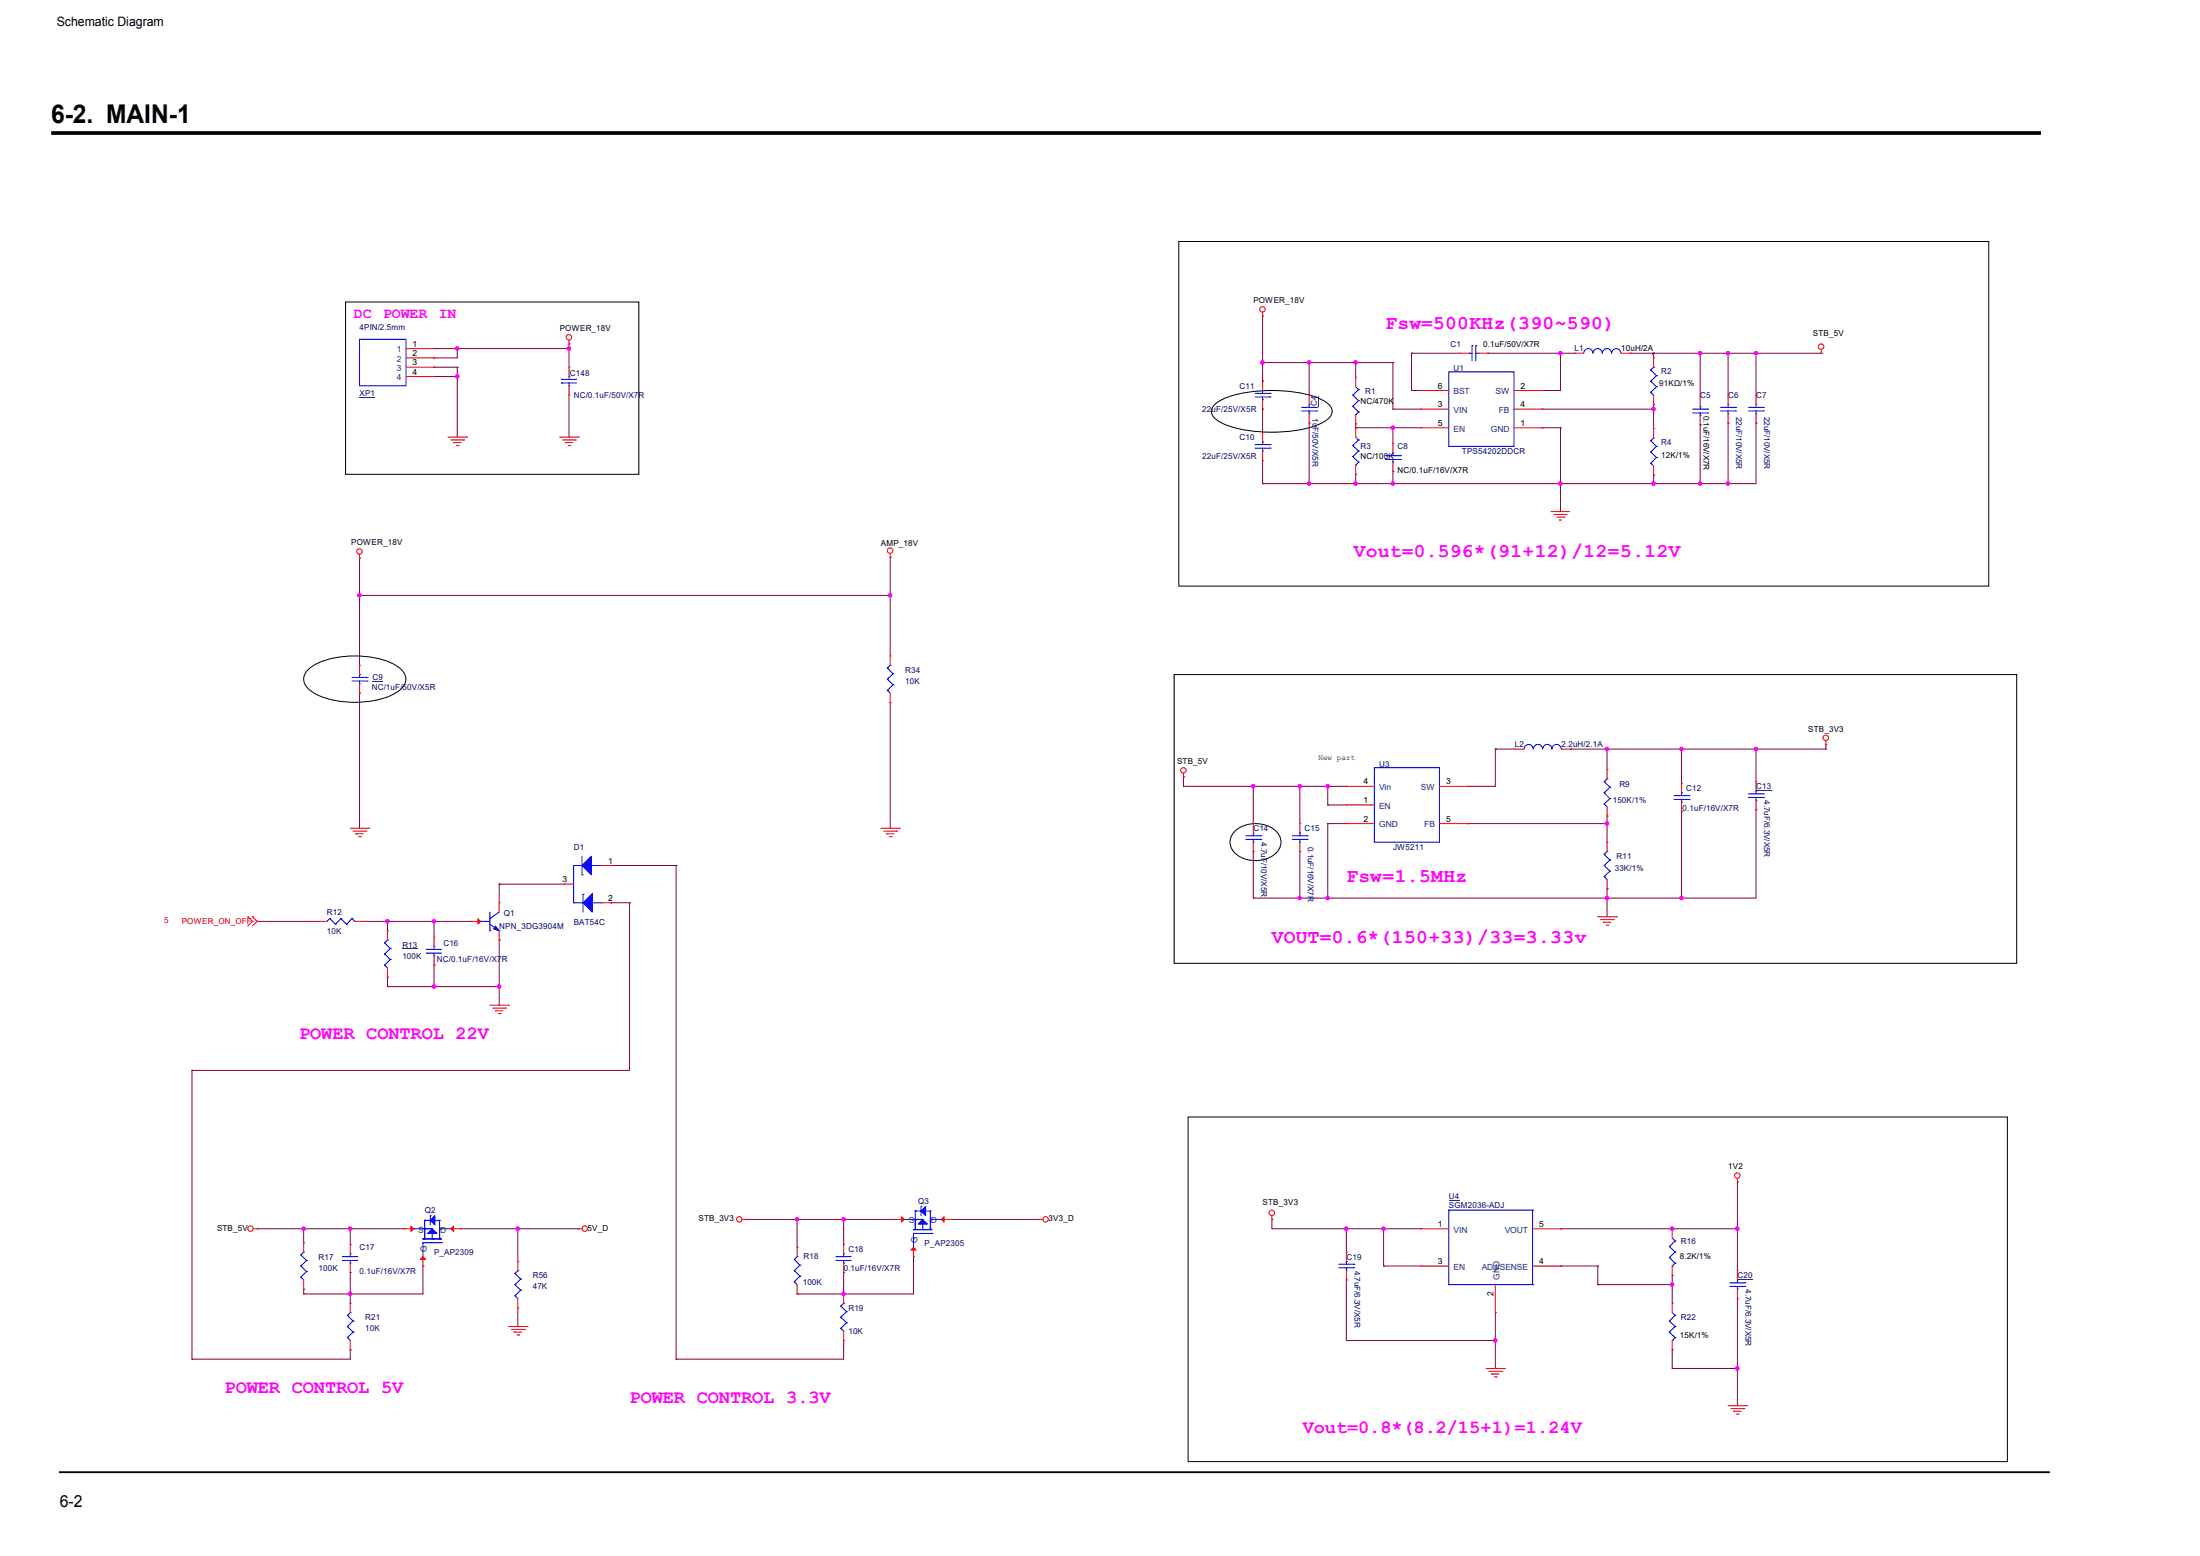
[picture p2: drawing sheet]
<svg xmlns="http://www.w3.org/2000/svg" width="420mm" height="297mm" viewBox="0 0 420 297" stroke-linecap="round" stroke-linejoin="round" font-family="sans-serif">
<path d="M9.8 25.4h380" fill="none" stroke="#000" stroke-width=".71" stroke-linecap="butt"/>
<path d="M11.3 281h380.2" fill="none" stroke="#000" stroke-width=".35"/>
<path d="M66 57.7h56v32.8h-56zM225.1 46.1h154.7v65.8h-154.7zM231.8 77.5a9.6 9.6 0 0 1 5.3-2.4 28.5 28.5 0 0 1 14.9 1 3.5 3.5 0 0 1 2.4 2.4 2.6 2.6 0 0 1-1.6 2 22.4 22.4 0 0 1-11.5 2 17.1 17.1 0 0 1-9-2.4 1.75 1.75 0 0 1-.5-2.6zM58.9 127.8a13.5 13.5 0 0 1 8.9-2.6 13.5 13.5 0 0 1 8.8 2.6 2.37 2.37 0 0 1 0 3.7 13.5 13.5 0 0 1-8.8 2.6 13.5 13.5 0 0 1-8.9-2.6 2.37 2.37 0 0 1 0-3.7zM224.2 128.8h160.9v55.1h-160.9zM236.1 158.5a6 6 0 0 1 7.9 .5 2.92 2.92 0 0 1-1.1 4.5 6 6 0 0 1-7.3-1 2.79 2.79 0 0 1 .5-4zM226.9 213.2h156.5v65.8h-156.5z" fill="none" stroke="#000" stroke-width=".19"/>
<g fill="none" stroke="#800040" stroke-width=".19">
<path d="M82.9 68.3h.1M82.9 66.5h.1M82.9 71.9h.1M82.9 70.1h.1M82.9 66.5h25.8M82.9 71.9h4.4M82.9 70.1h4.4M87.3 66.5h.1M87.3 71.9h.1M87.3 70.1h.1M87.3 66.5v1.8h-4.4M87.3 70.1v13.3"/>
<path d="M108.7 66.5h.1M108.7 65.7h.1M108.7 65.7v4.4M108.7 75.4v8M241.1 69.2h.1M241.1 60.3h.1M241.1 72.8h.1M241.1 78.1h.1M241.1 69.2h24.9M241.1 60.3v12.5M241.1 78.1v4.4M250 69.2h.1"/>
<path d="M250 69.2v6.2M258.9 69.2h.1M258.9 69.2v2.9M266 78.1h.1M266 69.2h.1M266 78.1h5.4M266 69.2v8.9M269.6 67.4h.1M269.6 74.5h.1M269.6 67.4h9.2M269.6 67.4v7.1M269.6 74.5h1.8"/>
<path d="M284.1 67.4h.1M284.1 67.4h16.6M294.5 74.5h.1M294.5 78.1h.1M294.5 78.1h21.3M298 67.4h.1M298 67.4v7.1h-3.5M311.4 67.4h.1M311.4 67.4h4.2M315.6 67.4h.1M315.6 67.4v.2l.2-.2M315.8 78.1h.1"/>
<path d="M315.8 67.4h.1M315.8 77.2h.1M315.8 67.4h32M315.8 67.4v.9M315.8 77.2v4.6M324.7 67.4h.1M324.7 67.4v8.4M330 67.4h.1M330 67.4v8M335.4 67.4h.1M335.4 67.4v8M347.8 67.4h.1"/>
<path d="M108.7 83.4h.1M241.1 92.3h.1M241.1 87.9v4.4M250 80.8h.1M250 92.3h.1M250 80.8v11.5M258.9 90.5h.1M258.9 92.3h.1M258.9 81.7h.1M258.9 80.9h.1M258.9 80.9v.8M258.9 90.5v1.8"/>
<path d="M258.9 81.7h12.5M266 90h.1M266 81.7h.1M266 92.3h.1M266 81.7v3M266 90v2.3M294.5 81.7h.1M294.5 81.7h3.5M298 81.7h.1M298 92.3h.1M298 81.7v16M315.8 92.3h.1"/>
<path d="M315.8 90.7h.1M315.8 90.7v1.6M324.7 92.3h.1M324.7 81.1h.1M324.7 81.1v11.2M330 80.8h.1M330 92.3h.1M330 80.8v11.5M335.4 80.8h.1M335.4 80.8v11.5h-94.3M68.7 113.7h.1M68.7 106.6h.1"/>
<path d="M68.7 106.6v20.4M68.7 113.7h101.3M170 113.7h.1M170 106.4h.1M170 106.4v18.8M68.7 132.3h.1M68.7 132.3v25.8M170 134.1h.1M170 134.1v24M226 148.3h.1M226 148.3v1.8h31.1M239.4 150.1h.1"/>
<path d="M239.4 150.1v7.1M248.2 150.1h.1M248.2 150.1v7.1M253.6 157.2h.1M253.6 150.1h.1M253.6 153.7h.1M253.6 157.2h3.5M253.6 150.1v3.6M253.6 157.2v14.2M253.6 153.7h3.5M280.2 150.1h.1M280.2 157.2h.1"/>
<path d="M280.2 157.2h26.7M285.6 143h.1M285.6 143h3.7M285.6 143v7.1h-5.4M300 143h.1M300 143h48.7M306.9 143h.1M306.9 157.2h.1M306.9 155.8h.1M306.9 143v3.9M306.9 155.8v5M321.1 154.9h.1"/>
<path d="M321.1 143h.1M321.1 143v6.6M321.1 154.9v16.5M335.4 154.6h.1M335.4 143h.1M335.4 143v6.2M335.4 154.6v16.8h-96M348.7 142.1h.1M348.7 143h.1M348.7 142.1v.9M49.1 175.9h.1M49.1 175.9h11.6"/>
<path d="M69.6 175.9h.1M69.6 175.9h20.4M74 177.7h.1M74 175.9h.1M74 175.9v1.8M82.9 175.9h.1M82.9 175.9v3M95.3 168.8h.1M95.3 179.4h.1M95.3 168.8v3.5M95.3 179.4v12.5M95.3 168.8h12.5"/>
<path d="M116.7 165.2h.1M116.7 172.3h.1M116.7 165.2h12.4M116.7 172.3h3.5M120.2 172.3h.1M120.2 172.3v32h-83.5M129.1 165.2h.1M129.1 165.2v94.3M239.4 162.6h.1M239.4 171.4h.1M239.4 162.6v8.8M248.2 162.6h.1"/>
<path d="M248.2 171.4h.1M248.2 162.6v8.8M253.6 171.4h.1M306.9 171.4h.1M306.9 169.7h.1M306.9 169.7v5.3M321.1 171.4h.1M74 186.6h.1M74 188.3h.1M74 186.6v1.7M74 188.3h21.3M82.9 184.2h.1"/>
<path d="M82.9 188.3h.1M82.9 184.2v4.1M95.3 188.3h.1M36.7 204.3h.1M36.7 204.3v55.2M49.1 234.6h.1M49.1 234.6h28.1M58 234.6h.1M58 234.6v2.6M66.9 234.6h.1M66.9 234.6v3M87.9 234.6h22.5"/>
<path d="M98.9 234.6h.1M98.9 234.6v6.2M110.4 234.6h.1M142.5 232.8h.1M142.5 232.8h28.4M152.2 232.8h.1M152.2 232.8v5.3M161.1 232.8h.1M161.1 232.8v4.8M174.5 239.9h.1M174.5 239.9v7.1h-22.3M181.6 232.8h16.9"/>
<path d="M198.5 232.8h.1M242.9 232.8h.1M242.9 232.8v1.8h28.5M257.1 234.6h.1M257.1 234.6v4.4M264.2 234.6h.1M264.2 234.6v7.1M298 234.6h.1M298 234.6h33.8M319.4 234.6h.1M331.8 234.6h.1M331.8 225.7h.1"/>
<path d="M331.8 225.7v16.9M36.7 259.5h.1M58 246.1h.1M58 247h.1M58 246.1v.9M66.9 257.7h.1M66.9 247h.1M66.9 242.9h.1M66.9 242.9v5.9M66.9 257.7v1.8h-30.2M80.8 241.7h.1M80.8 241.7v5.3h-22.8"/>
<path d="M98.9 253.2h.1M98.9 249.7v3.5M129.1 259.5h.1M152.2 247h.1M161.1 255.9h.1M161.1 247h.1M161.1 242.9h.1M161.1 255.9v3.6h-32M161.1 242.9v4.1M257.1 244.3h.1M257.1 244.3v11.6h28.5M264.2 241.7h.1"/>
<path d="M264.2 241.7h7.2M285.6 255.9h.1M285.6 250.6h.1M285.6 250.6v10.6M298 241.7h.1M298 241.7h7.1M305.1 245.2h.1M305.1 241.7h.1M305.1 245.2h14.3M305.1 241.7v3.5M319.4 257.7h.1M319.4 245.2h.1"/>
<path d="M319.4 243.5h.1M319.4 243.5v5.3M319.4 257.7v3.5M331.8 247.9h.1M331.8 247.9v20.4M319.4 261.2h.1M319.4 261.2h12.4M331.8 261.2h.1"/>
</g>
<g fill="#f0f" stroke="#f0f" stroke-width=".19">
<circle cx="258.9" cy="92.3" r=".32"/>
<circle cx="266" cy="81.6" r=".32"/>
<circle cx="298" cy="67.4" r=".32"/>
<circle cx="250" cy="69.2" r=".32"/>
<circle cx="241.1" cy="69.2" r=".32"/>
<circle cx="258.9" cy="69.2" r=".32"/>
<circle cx="298" cy="92.3" r=".32"/>
<circle cx="266" cy="92.3" r=".32"/>
<circle cx="315.8" cy="92.3" r=".32"/>
<circle cx="330" cy="92.3" r=".32"/>
<circle cx="324.7" cy="92.3" r=".32"/>
<circle cx="330" cy="67.4" r=".32"/>
<circle cx="324.7" cy="67.4" r=".32"/>
<circle cx="315.8" cy="78.1" r=".32"/>
<circle cx="335.3" cy="67.4" r=".32"/>
<circle cx="74" cy="175.9" r=".32"/>
<circle cx="82.9" cy="175.9" r=".32"/>
<circle cx="66.9" cy="234.5" r=".32"/>
<circle cx="58" cy="234.5" r=".32"/>
<circle cx="66.9" cy="247" r=".32"/>
<circle cx="152.2" cy="232.8" r=".32"/>
<circle cx="161.1" cy="247" r=".32"/>
<circle cx="161.1" cy="232.8" r=".32"/>
<circle cx="306.9" cy="143" r=".32"/>
<circle cx="335.3" cy="143" r=".32"/>
<circle cx="321.1" cy="143" r=".32"/>
<circle cx="239.3" cy="150.1" r=".32"/>
<circle cx="321.1" cy="171.4" r=".32"/>
<circle cx="248.2" cy="171.4" r=".32"/>
<circle cx="253.6" cy="150.1" r=".32"/>
<circle cx="248.2" cy="150.1" r=".32"/>
<circle cx="306.9" cy="157.2" r=".32"/>
<circle cx="82.9" cy="188.3" r=".32"/>
<circle cx="95.3" cy="188.3" r=".32"/>
<circle cx="331.8" cy="234.5" r=".32"/>
<circle cx="319.3" cy="234.5" r=".32"/>
<circle cx="264.2" cy="234.5" r=".32"/>
<circle cx="285.6" cy="255.9" r=".32"/>
<circle cx="319.3" cy="245.2" r=".32"/>
<circle cx="331.8" cy="261.2" r=".32"/>
<circle cx="257.1" cy="234.5" r=".32"/>
<circle cx="306.9" cy="171.4" r=".32"/>
<circle cx="253.6" cy="171.4" r=".32"/>
<circle cx="170" cy="113.6" r=".32"/>
<circle cx="68.6" cy="113.6" r=".32"/>
<circle cx="87.3" cy="66.5" r=".32"/>
<circle cx="108.6" cy="66.5" r=".32"/>
<circle cx="87.3" cy="71.9" r=".32"/>
<circle cx="98.9" cy="234.5" r=".32"/>
<circle cx="250" cy="92.3" r=".32"/>
</g>
<g fill="none" stroke="#f00" stroke-width=".19">
<path d="M241.1 59.6v.7M77.6 66.5h5.3M77.6 68.3h5.3M77.6 70.1h5.3M77.6 71.9h5.3M82.9 66.5h.1M82.9 68.3h.1M82.9 70.1h.1M82.9 71.9h.1M108.7 65.7h.1M108.7 75.4h.1M108.7 70.1h.1"/>
<path d="M108.7 64.9v.8M108.7 70.1v1.8M108.7 73.7v1.7M241.1 60.3h.1M241.1 72.8h.1M241.1 78.1h.1M241.1 72.8v1.7M241.1 76.3v1.8M271.4 78.1h.1M271.4 74.5h.1M271.4 78.1h5.3M271.4 74.5h5.3"/>
<path d="M289.1 78.1h5.4M289.1 74.5h5.4M294.5 78.1h.1M294.5 74.5h.1M300.7 67.4h.1M300.7 67.4h1.8M309.6 67.4h1.8M311.4 67.4h.1M315.8 77.2h.1M315.8 68.3h.1M315.8 68.3v1.8M315.8 75.4v1.8"/>
<path d="M335.4 75.4h.1M335.4 75.4v1.8M335.4 79v1.8M347.8 67.4h.1M347.8 66.7v.7M85.6 83.4h3.5M86.1 84h2.5M86.6 84.5h.1M86.6 84.5h1.5M87.2 85h.3M87.5 85h.1M88.6 84h.1"/>
<path d="M89.1 83.4h.1M106.9 83.4h3.5M107.4 84h2.5M108 84.5h.1M108 84.5h1.4M108.5 85h.3M108.8 85h.1M109.9 84h.1M110.4 83.4h.1M241.1 82.5h.1M241.1 87.9h.1M241.1 82.5v1.8"/>
<path d="M241.1 86.1v1.8M258.9 81.7h.1M258.9 90.5h.1M258.9 81.7v1.7M258.9 88.8v1.7M266 84.7h.1M266 90h.1M266 84.7v1.7M266 88.2v1.8M271.4 81.7h.1M271.4 81.7h5.3M289.1 81.7h5.4"/>
<path d="M294.5 81.7h.1M296.2 97.7h.1M296.2 97.7h3.6M296.8 98.2h.1M296.8 98.2h2.5M297.3 98.7h1.4M297.9 99.3h.1M297.9 99.3h.3M298.7 98.7h.1M315.8 90.7h.1M315.8 81.8h.1M315.8 81.8v1.8"/>
<path d="M315.8 88.9v1.8M335.4 80.8h.1M68.7 106.6h.1M68.7 105.8v.8M170 106.4h.1M170 105.7v.7M68.7 127h.1M68.7 132.3h.1M68.7 127v1.8M68.7 130.6v1.7M170 134.1h.1M170 125.2h.1"/>
<path d="M170 125.2v1.8M170 132.3v1.8M66.9 158.1h3.5M67.4 158.7h2.5M67.9 159.2h.1M67.9 159.2h1.5M68.5 159.7h.3M68.8 159.7h.1M69.9 158.7h.1M70.4 158.1h.1M168.2 158.1h3.6M168.8 158.7h2.4"/>
<path d="M169.3 159.2h.1M169.3 159.2h1.4M169.8 159.7h.4M170.2 159.7h.1M171.2 158.7h.1M171.8 158.1h.1M226 148.3h.1M226 147.6v.7M248.2 157.2h.1M248.2 157.2v1.8M257.1 153.7h.1M257.1 157.2h.1"/>
<path d="M257.1 150.1h.1M257.1 153.7h5.4M257.1 157.2h5.4M257.1 150.1h5.4M274.9 157.2h5.3M274.9 150.1h5.3M280.2 157.2h.1M280.2 150.1h.1M289.3 143h.1M289.3 143h1.8M298.2 143h1.8M300 143h.1"/>
<path d="M306.9 155.8h.1M306.9 146.9h.1M306.9 146.9v1.8M306.9 154v1.8M321.1 149.6h.1M321.1 154.9h.1M321.1 149.6v1.7M321.1 153.1v1.8M348.7 142.1h.1M348.7 141.4v.7M47.3 175h.1M47.3 175l.9 .9"/>
<path d="M48.2 175.9h.1M48.2 175h.1M48.2 175.9l-.9 .9M48.2 175l.9 .9M49.1 175.9h.1M49.1 175.9l-.9 .9M82.9 178.9h.1M82.9 178.9v1.8M90 175.9h.1M90 175.9h1.8M95.3 179.4h.1M95.3 172.3h.1"/>
<path d="M95.3 172.3v1.8M95.3 177.7v1.7M248.2 162.6h.1M248.2 160.8v1.8M305.1 175h3.6M305.7 175.6h2.4M306.2 176.1h.1M306.2 176.1h1.4M306.7 176.6h.4M306.9 169.7h.1M306.9 160.8h.1M306.9 160.8v1.8"/>
<path d="M306.9 167.9v1.8M307.1 176.6h.1M308.1 175.6h.1M308.7 175h.1M82.9 184.2h.1M82.9 182.5v1.7M93.6 191.9h3.5M94.1 192.4h2.5M94.6 193h.1M94.6 193h1.5M95.2 193.5h.3M95.5 193.5h.1"/>
<path d="M96.6 192.4h.1M97.1 191.9h.1M48.4 234.6h.7M49.1 234.6h.1M66.9 237.6h.1M66.9 237.6v1.8M110.4 234.6h.1M110.4 234.6h.8M141.7 232.8h.8M142.5 232.8h.1M152.2 238.1h.1M152.2 238.1v1.8"/>
<path d="M161.1 237.6h.1M161.1 237.6v1.8M198.5 232.8h.1M198.5 232.8h.7M242.9 232.8h.1M242.9 232.1v.7M257.1 239h.1M257.1 239v1.8M271.4 234.6h.1M271.4 234.6h5.3M292.7 234.6h5.3M298 234.6h.1"/>
<path d="M319.4 234.6h.1M319.4 234.6v1.7M331.8 225.7h.1M331.8 225v.7M66.9 257.7h.1M66.9 248.8h.1M66.9 242.9h.1M66.9 241.1v1.8M66.9 248.8v1.8M66.9 255.9v1.8M97.1 253.2h3.6M97.7 253.8h2.4"/>
<path d="M98.2 254.3h.1M98.2 254.3h1.4M98.7 254.8h.4M98.9 249.7h.1M98.9 240.8h.1M98.9 240.8v1.8M98.9 247.9v1.8M99.1 254.8h.1M100.1 253.8h.1M100.7 253.2h.1M152.2 247h.1M152.2 245.2v1.8"/>
<path d="M161.1 255.9h.1M161.1 247h.1M161.1 242.9h.1M161.1 241.1v1.8M161.1 247v1.8M161.1 254.1v1.8M257.1 244.3h.1M257.1 242.6v1.7M271.4 241.7h.1M271.4 241.7h5.3M285.6 250.6h.1M285.6 245.2v5.4"/>
<path d="M292.7 241.7h5.3M298 241.7h.1M319.4 248.8h.1M319.4 257.7h.1M319.4 243.5h.1M319.4 241.7v1.8M319.4 248.8v1.8M319.4 255.9v1.8M331.8 242.6h.1M331.8 247.9h.1M331.8 242.6v1.7M331.8 246.1v1.8"/>
<path d="M283.8 261.2h3.6M284.4 261.8h2.4M284.9 262.3h.1M284.9 262.3h1.4M285.4 262.8h.4M285.8 262.8h.1M286.8 261.8h.1M287.4 261.2h.1M330 268.3h3.6M330.6 268.9h2.4M331.1 269.4h.1M331.1 269.4h1.4"/>
<path d="M331.6 270h.4M332 270h.1M333 268.9h.1M333.6 268.3h.1"/>
<circle cx="241.1" cy="59.1" r=".52"/>
<circle cx="108.7" cy="64.4" r=".52"/>
<circle cx="347.8" cy="66.2" r=".52"/>
<circle cx="68.7" cy="105.3" r=".52"/>
<circle cx="170" cy="105.1" r=".52"/>
<circle cx="226" cy="147.1" r=".52"/>
<circle cx="348.7" cy="140.8" r=".52"/>
<circle cx="47.8" cy="234.5" r=".52"/>
<circle cx="111.7" cy="234.5" r=".52"/>
<circle cx="141.2" cy="232.8" r=".52"/>
<circle cx="199.7" cy="232.8" r=".52"/>
<circle cx="242.9" cy="231.5" r=".52"/>
<circle cx="331.8" cy="224.4" r=".52"/>
</g>
<g fill="none" stroke="#00f" stroke-width=".19">
<path d="M68.7 64.8h8.9v8.9h-8.9zM107.2 73.1h.1M107.2 72.4h.1M107.2 73.1h2.9M107.2 72.4h2.9M108.7 73.7h.1M108.7 71.9h.1M108.7 71.9v.5M108.7 73.1v.6M239.7 75.1h2.9M239.7 75.8h2.9M241.1 74.5h.1"/>
<path d="M241.1 76.3h.1M241.1 74.5v.6M241.1 75.8v.5M242.6 75.1h.1M242.6 75.8h.1M248.6 77.8h2.9M248.6 78.4h2.9M250 77.2h.1M250 79h.1M250 77.2v.6M250 78.4v.6M251.5 77.8h.1"/>
<path d="M251.5 78.4h.1M276.7 71h12.4v14.2h-12.4zM302.5 67.4a.87 .87 0 0 1 .8-.9 .87 .87 0 0 1 .9 .9M304.2 67.4a.87 .87 0 0 1 .9-.9 .87 .87 0 0 1 .9 .9M306 67.4a.87 .87 0 0 1 .9-.9 .87 .87 0 0 1 .9 .9M307.8 67.4a.87 .87 0 0 1 .9-.9 .87 .87 0 0 1 .8 .9M315.3 72.8h.1M315.3 70.7h.1M315.3 74.9h.1M315.3 72.8l1.1 1M315.3 70.7l1.1 1M315.3 74.9l.5 .5"/>
<path d="M315.8 70.1h.1M315.8 70.1l-.5 .6M316.4 73.8h.1M316.4 71.7h.1M316.4 73.8l-1.1 1.1M316.4 71.7l-1.1 1.1M333.9 77.8h2.9M333.9 78.4h2.9M335.4 77.2h.1M335.4 79h.1M335.4 77.2v.6M335.4 78.4v.6"/>
<path d="M336.8 77.8h.1M336.8 78.4h.1M239.7 84.9h2.9M239.7 85.6h2.9M241.1 84.3h.1M241.1 86.1h.1M241.1 84.3v.6M241.1 85.6v.5M242.6 84.9h.1M242.6 85.6h.1M258.4 85h.1M258.4 87.2h.1"/>
<path d="M258.4 85l1.1 1.1M258.4 87.2l1.1 1M258.9 88.8h.1M258.9 83.4l.6 .6M259.5 86.1h.1M259.5 88.2h.1M259.5 84h.1M259.5 84l-1.1 1M259.5 86.1l-1.1 1.1M259.5 88.2l-.6 .6M264.6 87h2.9M264.6 87.7h2.9"/>
<path d="M266 86.4h.1M266 88.2h.1M266 86.4v.6M266 87.7v.5M267.5 87h.1M267.5 87.7h.1M315.3 86.3h.1M315.3 84.2h.1M315.3 88.4h.1M315.3 86.3l1.1 1M315.3 84.2l1.1 1M315.3 88.4l.5 .5"/>
<path d="M315.8 83.6h.1M315.8 83.6l-.5 .6M316.4 87.3h.1M316.4 85.2h.1M316.4 87.3l-1.1 1.1M316.4 85.2l-1.1 1.1M67.2 129.3h2.9M67.2 130h2.9M68.7 128.8h.1M68.7 130.6h.1M68.7 128.8v.5M68.7 130v.6"/>
<path d="M70.1 129.3h.1M70.1 130h.1M169.5 129.7h.1M169.5 127.5h.1M169.5 131.8h.1M169.5 129.7l1.1 1M169.5 127.5l1.1 1.1M169.5 131.8l.5 .5M170 127h.1M170 127l-.5 .5M170.6 130.7h.1M170.6 128.6h.1"/>
<path d="M170.6 130.7l-1.1 1.1M170.6 128.6l-1.1 1.1M246.8 159.6h2.9M248.2 159h.1M248.2 159v.6M249.7 159.6h.1M262.5 146.6h12.4v14.2h-12.4zM291.1 143a.87 .87 0 0 1 .9-.9 .87 .87 0 0 1 .8 .9M292.9 143a.87 .87 0 0 1 .8-.9 .87 .87 0 0 1 .9 .9M294.6 143a.87 .87 0 0 1 .9-.9 .87 .87 0 0 1 .9 .9M296.4 143a.87 .87 0 0 1 .9-.9 .87 .87 0 0 1 .9 .9M306.4 151.3h.1"/>
<path d="M306.4 149.2h.1M306.4 153.5h.1M306.4 151.3l1.1 1.1M306.4 149.2l1.1 1.1M306.4 153.5l.5 .5M306.9 148.7h.1M306.9 148.7l-.5 .5M307.5 152.4h.1M307.5 150.3h.1M307.5 152.4l-1.1 1.1M307.5 150.3l-1.1 1M319.7 151.9h2.9"/>
<path d="M319.7 152.6h2.9M321.1 151.3h.1M321.1 153.1h.1M321.1 151.3v.6M321.1 152.6v.5M322.6 151.9h.1M322.6 152.6h.1M91.8 175.9h.1M91.8 175.9h1.8M93.6 175.3h.1M93.6 177.7h.1M93.6 176.4l1.7 1.3"/>
<path d="M93.6 174.1v3.6M95.3 177.7h.1M95.3 174.1l-1.7 1.2M246.8 160.2h2.9M248.2 160.8h.1M248.2 160.2v.6M249.7 160.2h.1M306.4 165.2h.1M306.4 163.1h.1M306.4 167.3h.1M306.4 165.2l1.1 1.1M306.4 163.1l1.1 1.1"/>
<path d="M306.4 167.3l.5 .6M306.9 162.6h.1M306.9 162.6l-.5 .5M307.5 166.3h.1M307.5 164.2h.1M307.5 166.3l-1.1 1M307.5 164.2l-1.1 1M81.5 181.9h.1M81.5 181.2h.1M81.5 181.9h2.8M81.5 181.2h2.8M82.9 182.5h.1"/>
<path d="M82.9 180.7h.1M82.9 180.7v.5M82.9 181.9v.6M65.4 239.9h.1M65.4 239.9h2.9M66.9 239.4h.1M66.9 239.4v.5M152.2 239.9h.1M152.2 239.9l-.5 .6M159.7 239.9h.1M159.7 239.9h2.9M161.1 239.4h.1"/>
<path d="M161.1 239.4v.5M276.7 231h.1M276.7 231v14.2M276.7 231h16M292.7 231h.1M292.7 231v14.2M318.8 238h.1M318.8 238l1.1 1M319.4 236.3l.5 .6M319.9 239h.1M319.9 236.9h.1M319.9 236.9l-1.1 1.1"/>
<path d="M319.9 239l-1.1 1.1M65.4 240.6h.1M65.4 240.6h2.9M66.3 253.2h.1M66.3 251.1h.1M66.3 255.4h.1M66.3 253.2l1.1 1.1M66.3 251.1l1.1 1.1M66.3 255.4l.6 .5M66.9 250.6h.1M66.9 241.1h.1M66.9 250.6l-.6 .5"/>
<path d="M66.9 240.6v.5M67.4 254.3h.1M67.4 252.2h.1M67.4 254.3l-1.1 1.1M67.4 252.2l-1.1 1M98.3 245.2h.1M98.3 243.1h.1M98.3 247.4h.1M98.3 245.2l1.1 1.1M98.3 243.1l1.1 1.1M98.3 247.4l.6 .5M98.9 242.6h.1"/>
<path d="M98.9 242.6l-.6 .5M99.4 246.3h.1M99.4 244.2h.1M99.4 246.3l-1.1 1.1M99.4 244.2l-1.1 1M151.7 242.6h.1M151.7 240.5h.1M151.7 244.7h.1M151.7 244.7l.5 .5M151.7 242.6l1.1 1M151.7 240.5l1.1 1M152.8 243.6h.1"/>
<path d="M152.8 241.5h.1M152.8 243.6l-1.1 1.1M152.8 241.5l-1.1 1.1M159.7 240.6h.1M159.7 240.6h2.9M160.6 251.5h.1M160.6 249.3h.1M160.6 253.6h.1M160.6 251.5l1.1 1M160.6 249.3l1.1 1.1M160.6 253.6l.5 .5M161.1 248.8h.1"/>
<path d="M161.1 241.1h.1M161.1 248.8l-.5 .5M161.1 240.6v.5M161.7 252.5h.1M161.7 250.4h.1M161.7 252.5l-1.1 1.1M161.7 250.4l-1.1 1.1M255.7 241.3h2.9M255.7 242h2.9M257.1 240.8h.1M257.1 242.6h.1M257.1 240.8v.5"/>
<path d="M257.1 242v.6M258.6 241.3h.1M258.6 242h.1M276.7 245.2h.1M276.7 245.2h16M292.7 245.2h.1M318.8 252.2h.1M318.8 254.3h.1M318.8 240.1h.1M318.8 252.2l1.1 1M318.8 254.3l1.1 1.1M318.8 240.1l1.1 1"/>
<path d="M319.4 255.9h.1M319.4 241.7h.1M319.4 250.6l.5 .5M319.9 253.2h.1M319.9 255.4h.1M319.9 251.1h.1M319.9 241.1h.1M319.9 251.1l-1.1 1.1M319.9 253.2l-1.1 1.1M319.9 255.4l-.5 .5M319.9 241.1l-.5 .6M330.4 244.9h2.8"/>
<path d="M330.4 245.6h2.8M331.8 244.3h.1M331.8 246.1h.1M331.8 244.3v.6M331.8 245.6v.5M333.2 244.9h.1M333.2 245.6h.1"/>
</g>
<path d="M68.7 75.9h3M71.2 130.1h2M276.7 229.1h2M331.8 244.2h2.9" fill="none" stroke="#000080" stroke-width=".19"/>
<path d="M94.6 176.8l.7 .9-1-.4z" fill="#00f" stroke="#00f" stroke-width=".19"/>
<path d="M91.3 175.4l.5 .5-.5 .5z" fill="#f00" stroke="#f00" stroke-width=".19"/>
<path d="M251.7 75.6h.1v2h-.1z" fill="#000080"/>
<g fill="none" stroke="#f00" stroke-width=".19">
<path d="M250 75.4h.1M250 75.4v1.8M250 79v1.8M258.9 72.1h.1M258.9 72.1v1.7M258.9 79.2v1.7M278.8 67.4h.1M278.8 67.4h1.8M282.4 67.4h1.7M284.1 67.4h.1M324.7 75.8h.1M324.7 75.8v1.8"/>
<path d="M324.7 79.3v1.8M330 75.4h.1M330 75.4v1.8M330 79v1.8M250 80.8h.1M258.9 80.9h.1M324.7 81.1h.1M330 80.8h.1M239.4 157.2h.1M239.4 157.2v1.8M335.4 149.2h.1M335.4 154.6h.1"/>
<path d="M335.4 149.2v1.8M335.4 152.8v1.8M60.7 175.9h.1M60.7 175.9h1.7M67.8 175.9h1.8M69.6 175.9h.1M74 177.7h.1M74 177.7v1.7M107.8 168.8h.1M107.8 168.8h1.8M114.9 165.2h1.8M114.9 172.3h1.8"/>
<path d="M116.7 165.2h.1M116.7 172.3h.1M239.4 162.6h.1M239.4 160.8v1.8M74 186.6h.1M74 184.8v1.8M58 237.2h.1M58 237.2v1.8M77.2 234.6h.1M77.2 234.6h1.8M80.8 239.9v1.8M86.1 234.6h1.8"/>
<path d="M87.9 234.6h.1M170.9 232.8h.1M170.9 232.8h1.8M174.5 239.9h.1M174.5 238.1v1.8M179.8 232.8h1.8M181.6 232.8h.1M58 246.1h.1M58 244.3v1.8M80.8 241.7h.1"/>
</g>
<g fill="none" stroke="#00f" stroke-width=".19">
<path d="M258.4 75.4h.1M258.4 77.6h.1M258.4 75.4l1.1 1.1M258.4 77.6l1.1 1.1M258.9 79.2h.1M258.9 73.8l.6 .6M259.5 76.5h.1M259.5 78.7h.1M259.5 74.4h.1M259.5 74.4l-1.1 1M259.5 76.5l-1.1 1.1M259.5 78.7l-.6 .5"/>
<path d="M280.6 67.4h.1M280.6 67.4h.5M281.1 66h.1M281.1 66v2.9M281.9 66h.1M281.9 66v2.9M281.9 67.4h.5M282.4 67.4h.1M323.3 78.1h2.8M323.3 78.8h2.8M324.7 77.6h.1M324.7 79.3h.1"/>
<path d="M324.7 77.6v.5M324.7 78.8v.5M326.1 78.1h.1M326.1 78.8h.1M328.6 77.8h2.9M328.6 78.4h2.9M330 77.2h.1M330 79h.1M330 77.2v.6M330 78.4v.6M331.5 77.8h.1M331.5 78.4h.1"/>
<path d="M237.9 159.6h2.9M239.4 159h.1M239.4 159v.6M240.8 159.6h.1M333.9 151.6h2.9M333.9 152.2h2.9M335.4 151h.1M335.4 152.8h.1M335.4 151v.6M335.4 152.2v.6M336.8 151.6h.1M336.8 152.2h.1"/>
<path d="M63 175.3h.1M63 175.3l1.1 1.1M63 175.3l-.6 .6M64.1 176.4h.1M65.1 175.3h.1M65.1 175.3l-1 1.1M65.1 175.3l1.1 1.1M66.2 176.4h.1M67.2 175.3h.1M67.2 175.3l-1 1.1M67.2 175.3l.6 .6M67.8 175.9h.1"/>
<path d="M74 179.4h.1M74 179.4l-.6 .6M109.6 172.3h.1M109.6 172.3h1.7M111.2 165.2h.1M111.2 167h.1M111.2 165.2h-1.6v7.1M111.2 163.4v3.6M111.3 170.7h.1M111.3 172.3h.1M111.3 170.7v3.4M112.9 165.2h2"/>
<path d="M113.1 172.3h1.8M114.9 172.3h.1M114.9 165.2h.1M237.9 160.2h2.9M239.4 160.8h.1M239.4 160.2v.6M240.8 160.2h.1M73.4 182.1h.1M73.4 180h.1M73.4 184.2h.1M73.4 182.1l1.1 1.1M73.4 180l1.1 1.1"/>
<path d="M73.4 184.2l.6 .6M74.5 183.2h.1M74.5 181.1h.1M74.5 183.2l-1.1 1M74.5 181.1l-1.1 1M57.4 239.6h.1M57.4 239.6l1.1 1M58 239h.1M58 239l-.6 .6M79 234.6h.1M79 234.6h3.6M80.8 236.5h.1"/>
<path d="M80.8 234.6h.1M80.8 237.2h.1M80.8 236.5h3.5M80.8 237.2v2.7M80.8 237.2h3.5M81.1 234.7h.1M81.1 234.6h.1M81.1 233h.1M81.1 233v3.5M81.1 233h1.1M82.2 232.1h.1M82.2 232.1v1.7"/>
<path d="M82.6 236.5h.1M82.6 233h.1M82.6 235.5v1M82.6 233h1.3M83.9 234.6h.1M83.9 236.3h.1M83.9 236.5h.1M83.9 233h.1M83.9 234.6h2.2M83.9 233v3.5M84.3 237.2h.1M172.7 232.8h.1"/>
<path d="M172.7 232.8h3.5M174.5 234.7h.1M174.5 232.8h.1M174.5 235.5h.1M174.5 234.7h3.5M174.5 235.5v2.6M174.5 235.5h3.5M174.8 233h.1M174.8 232.8h.1M174.8 231.2h.1M174.8 231.2v3.5M174.8 231.2h1.1"/>
<path d="M175.9 230.3h.1M175.9 230.3v1.8M176.2 234.7h.1M176.2 231.2h.1M176.2 233.7v1M176.2 231.2h1.5M177.7 232.8h.1M177.7 234.6h.1M177.7 234.7h.1M177.7 231.2h.1M177.7 232.8h2.1M177.7 231.2v3.5"/>
<path d="M178 235.5h.1M57.4 241.7h.1M57.4 243.8h.1M57.4 241.7l1.1 1M57.4 243.8l.6 .5M58.5 242.7h.1M58.5 240.6h.1M58.5 242.7l-1.1 1.1M58.5 240.6l-1.1 1.1"/>
</g>
<path d="M335.4 150.9h2.9M76.8 181.1h3" fill="none" stroke="#000080" stroke-width=".19"/>
<g fill="#00f" stroke="#00f" stroke-width=".19">
<path d="M176.2 232.8l.9 .9h-1.8z"/>
<path d="M176.8 230.3v1.8l-.9-.9z"/>
<path d="M82.6 234.6l.8 .9h-1.7z"/>
<path d="M83.1 232.1v1.7l-.9-.8z"/>
<path d="M112.9 163.4v3.6l-1.7-1.8z"/>
<path d="M113.1 170.6v3.5l-1.8-1.8z"/>
</g>
<g fill="#f00" stroke="#f00" stroke-width=".19">
<path d="M174.5 238.1l.5 .5h-1.1z"/>
<path d="M180.3 232.3v1l-.5-.5z"/>
<path d="M172.2 232.3l.5 .5-.5 .5z"/>
<path d="M80.8 239.9l.5 .5h-1z"/>
<path d="M86.6 234.1v1l-.5-.5z"/>
<path d="M78.5 234.1l.5 .5-.5 .5z"/>
</g>
<g fill="#f0f" stroke="#f0f" stroke-width=".19">
<circle cx="258.9" cy="92.3" r=".32"/>
<circle cx="266" cy="81.6" r=".32"/>
<circle cx="298" cy="67.4" r=".32"/>
<circle cx="250" cy="69.2" r=".32"/>
<circle cx="241.1" cy="69.2" r=".32"/>
<circle cx="258.9" cy="69.2" r=".32"/>
<circle cx="298" cy="92.3" r=".32"/>
<circle cx="266" cy="92.3" r=".32"/>
<circle cx="315.8" cy="92.3" r=".32"/>
<circle cx="330" cy="92.3" r=".32"/>
<circle cx="324.7" cy="92.3" r=".32"/>
<circle cx="330" cy="67.4" r=".32"/>
<circle cx="324.7" cy="67.4" r=".32"/>
<circle cx="315.8" cy="78.1" r=".32"/>
<circle cx="335.3" cy="67.4" r=".32"/>
<circle cx="74" cy="175.9" r=".32"/>
<circle cx="82.9" cy="175.9" r=".32"/>
<circle cx="66.9" cy="234.5" r=".32"/>
<circle cx="58" cy="234.5" r=".32"/>
<circle cx="66.9" cy="247" r=".32"/>
<circle cx="152.2" cy="232.8" r=".32"/>
<circle cx="161.1" cy="247" r=".32"/>
<circle cx="161.1" cy="232.8" r=".32"/>
<circle cx="306.9" cy="143" r=".32"/>
<circle cx="335.3" cy="143" r=".32"/>
<circle cx="321.1" cy="143" r=".32"/>
<circle cx="239.3" cy="150.1" r=".32"/>
<circle cx="321.1" cy="171.4" r=".32"/>
<circle cx="248.2" cy="171.4" r=".32"/>
<circle cx="253.6" cy="150.1" r=".32"/>
<circle cx="248.2" cy="150.1" r=".32"/>
<circle cx="306.9" cy="157.2" r=".32"/>
<circle cx="82.9" cy="188.3" r=".32"/>
<circle cx="95.3" cy="188.3" r=".32"/>
<circle cx="331.8" cy="234.5" r=".32"/>
<circle cx="319.3" cy="234.5" r=".32"/>
<circle cx="264.2" cy="234.5" r=".32"/>
<circle cx="285.6" cy="255.9" r=".32"/>
<circle cx="319.3" cy="245.2" r=".32"/>
<circle cx="331.8" cy="261.2" r=".32"/>
<circle cx="257.1" cy="234.5" r=".32"/>
<circle cx="306.9" cy="171.4" r=".32"/>
<circle cx="253.6" cy="171.4" r=".32"/>
<circle cx="170" cy="113.6" r=".32"/>
<circle cx="68.6" cy="113.6" r=".32"/>
<circle cx="87.3" cy="66.5" r=".32"/>
<circle cx="108.6" cy="66.5" r=".32"/>
<circle cx="87.3" cy="71.9" r=".32"/>
<circle cx="98.9" cy="234.5" r=".32"/>
<circle cx="250" cy="92.3" r=".32"/>
</g>
<text font-size="4.9" x="9.8" y="23.5">6-2. MAIN-1</text>
<g font-size="3.7" fill="#f0f">
<text x="264.6" y="62.8">Fsw=500KHz(390~590)</text>
<text x="258.6" y="106.3">Vout=0.596*(91+12)/12=5.12V</text>
<text x="257.1" y="168.4">Fsw=1.5MHz</text>
<text x="242.9" y="180">VOUT=0.6*(150+33)/33=3.33v</text>
</g>
<g font-size="3.6" fill="#f0f">
<text x="57.1" y="198.4">POWER CONTROL 22V</text>
<text x="42.9" y="265.9">POWER CONTROL 5V</text>
<text x="120.2" y="267.9">POWER CONTROL 3.3V</text>
<text x="248.8" y="273.6">Vout=0.8*(8.2/15+1)=1.24V</text>
</g>
<text font-size="3.2" x="11.4" y="287.7">6-2</text>
<g font-size="2.8" fill="#f0f">
<text x="67.6" y="60.7">DC</text>
<text x="73.2" y="60.7">POWER</text>
<text x="83.8" y="60.7">IN</text>
</g>
<text font-size="2.5" x="10.8" y="5">Schematic Diagram</text>
<g font-size="1.6">
<text x="239.4" y="57.9">POWER_18V</text>
<text x="106.9" y="63.2">POWER_18V</text>
<text x="346.2" y="64.1">STB_5V</text>
<text x="78.8" y="66.2">1</text>
<text x="78.8" y="67.9">2</text>
<text x="78.8" y="69.7">3</text>
<text x="78.8" y="71.5">4</text>
<text x="283.3" y="66.2">0.1uF/50V/X7R</text>
<text x="309.6" y="67.1">10uH/2A</text>
<text x="259.8" y="77">NC/470K</text>
<text x="274.6" y="77.7">3</text>
<text x="274.6" y="74.2">6</text>
<text x="290.4" y="77.7">4</text>
<text x="290.4" y="74.2">2</text>
<text x="316.9" y="73.7">91KΩ/1%</text>
<text x="274.6" y="81.3">5</text>
<text x="290.4" y="81.3">1</text>
<text x="259.8" y="87.5">NC/100K</text>
<text x="317.3" y="87.4">12K/1%</text>
<text x="266.9" y="90.2">NC/0.1uF/16V/X7R</text>
<text x="67.1" y="104.1">POWER_18V</text>
<text x="168.2" y="104.3">AMP_18V</text>
<text x="345.3" y="139.7">STB_3V3</text>
<text x="224.8" y="145.9">STB_5V</text>
<text x="260.4" y="149.7">4</text>
<text x="276.2" y="149.7">3</text>
<text x="260.4" y="153.3">1</text>
<text x="260.4" y="156.8">2</text>
<text x="276.2" y="156.8">5</text>
<text x="116.1" y="164.8">1</text>
<text x="107.5" y="168.4">3</text>
<text x="116.1" y="172">2</text>
<text x="330" y="223.2">1V2</text>
<text x="133.4" y="233.2">STB_3V3</text>
<text x="200.2" y="233.2">3V3_D</text>
<text x="241.1" y="230">STB_3V3</text>
<text x="41.4" y="234.9">STB_5V</text>
<text x="112.2" y="234.9">5V_D</text>
<text x="274.6" y="234.2">1</text>
<text x="293.9" y="234.2">5</text>
<text x="274.6" y="241.3">3</text>
<text x="293.9" y="241.3">4</text>
<text x="320.8" y="240.3">8.2K/1%</text>
<text x="285.2" y="247.4" transform="rotate(-90 285.2 247.4)">2</text>
<text x="320.8" y="255.4">15K/1%</text>
</g>
<g font-size="1.6" fill="#000080">
<text x="68.7" y="63">4PIN/2.5mm</text>
<text x="108.8" y="71.7">C148</text>
<text x="277" y="66.2">C1</text>
<text x="277.6" y="70.8">U1</text>
<text x="300.7" y="67.1">L1</text>
<text x="317.3" y="71.4">R2</text>
<text x="68.7" y="75.6">XP1</text>
<text x="109.6" y="76">NC/0.1uF/50V/X7R</text>
<text x="236.7" y="74.2">C11</text>
<text x="260.7" y="75.3">R1</text>
<text x="324.7" y="76">C5</text>
<text x="330" y="76">C6</text>
<text x="335.4" y="76">C7</text>
<text x="229.6" y="78.7">22uF/25V/X5R</text>
<text x="236.7" y="84">C10</text>
<text x="229.6" y="87.5">22uF/25V/X5R</text>
<text x="259.8" y="85.8">R3</text>
<text x="266.9" y="85.8">C8</text>
<text x="279.2" y="86.7">TPS54202DDCR</text>
<text x="317.3" y="84.9">R4</text>
<text x="71" y="131.7">NC/1uF/50V/X5R</text>
<text x="71.2" y="129.9">C9</text>
<text x="172.9" y="128.4">R34</text>
<text x="172.9" y="130.6">10K</text>
<text x="289.3" y="142.7">L2</text>
<text x="298.2" y="142.7">2.2uH/2.1A</text>
<text x="263.4" y="146.4">U3</text>
<text x="308" y="153.3">150K/1%</text>
<text x="309.3" y="150.3">R9</text>
<text x="321.3" y="154.8">0.1uF/16V/X7R</text>
<text x="322" y="151">C12</text>
<text x="335.4" y="150.7">C13</text>
<text x="239.4" y="158.7">C14</text>
<text x="249.1" y="158.7">C15</text>
<text x="109.6" y="162.2">D1</text>
<text x="266" y="162.2">JW5211</text>
<text x="308.4" y="166.3">33K/1%</text>
<text x="308.7" y="164">R11</text>
<text x="62.4" y="174.7">R12</text>
<text x="62.4" y="178.2">10K</text>
<text x="95.3" y="177.3">NPN_3DG3904M</text>
<text x="96.2" y="174.8">Q1</text>
<text x="109.6" y="176.6">BAT54C</text>
<text x="76.8" y="180.9">R13</text>
<text x="76.8" y="183">100K</text>
<text x="83.4" y="183.7">NC/0.1uF/16V/X7R</text>
<text x="84.7" y="180.6">C16</text>
<text x="81.1" y="231.6">Q2</text>
<text x="175.4" y="229.8">Q3</text>
<text x="276.7" y="228.9">U4</text>
<text x="276.7" y="230.7">SGM2036-ADJ</text>
<text x="68.7" y="238.7">C17</text>
<text x="82.9" y="239.6">P_AP2309</text>
<text x="162" y="239">C18</text>
<text x="176.6" y="237.8">P_AP2305</text>
<text x="321" y="237.4">R16</text>
<text x="60.8" y="240.5">R17</text>
<text x="60.8" y="242.6">100K</text>
<text x="68.7" y="243.1">0.1uF/16V/X7R</text>
<text x="101.7" y="244">R56</text>
<text x="153.3" y="245.2">100K</text>
<text x="153.5" y="240.3">R18</text>
<text x="161.1" y="242.6">0.1uF/16V/X7R</text>
<text x="257.1" y="240.5">C19</text>
<text x="331.8" y="244">C20</text>
<text x="101.7" y="246.1">47K</text>
<text x="162" y="250.2">R19</text>
<text x="69.7" y="252">R21</text>
<text x="69.7" y="254.1">10K</text>
<text x="162" y="254.7">10K</text>
<text x="321" y="252">R22</text>
</g>
<g font-size="1.6" fill="#004080">
<text x="75.8" y="67.3">1</text>
<text x="75.8" y="69">2</text>
<text x="75.8" y="70.8">3</text>
<text x="75.8" y="72.6">4</text>
<text x="277.6" y="75.3">BST</text>
<text x="285.6" y="75.3">SW</text>
<text x="277.6" y="78.8">VIN</text>
<text x="277.6" y="82.4">EN</text>
<text x="284.7" y="82.4">GND</text>
<text x="286.2" y="78.8">FB</text>
<text x="263.4" y="154.4">EN</text>
<text x="263.4" y="150.8">Vin</text>
<text x="271.4" y="150.8">SW</text>
<text x="263.4" y="157.9">GND</text>
<text x="272" y="157.9">FB</text>
<text x="173.6" y="233.5">S</text>
<text x="177.8" y="233.5">D</text>
<text x="79.9" y="235.3">S</text>
<text x="81.5" y="239" transform="rotate(-90 81.5 239)">G</text>
<text x="84.1" y="235.3">D</text>
<text x="175.2" y="237.2" transform="rotate(-90 175.2 237.2)">G</text>
<text x="277.6" y="235.3">VIN</text>
<text x="287.4" y="235.3">VOUT</text>
<text x="277.6" y="242.4">EN</text>
<text x="283" y="242.4">ADJ/SENSE</text>
<text x="286.4" y="244.3" transform="rotate(-90 286.4 244.3)">GND</text>
</g>
<g font-size="1.6" fill="#f00">
<text x="31.3" y="176.3">5</text>
<text x="34.7" y="176.4">POWER_ON_OFF</text>
</g>
<g font-size="1.5" fill="#000080">
<text x="251.5" y="77.6" transform="rotate(-90 251.5 77.6)">C4</text>
<text x="250.7" y="79.9" transform="rotate(90 250.7 79.9)">1uF/50V/X5R</text>
<text x="331.6" y="79.5" transform="rotate(90 331.6 79.5)">22uF/10V/X5R</text>
<text x="336.9" y="79.5" transform="rotate(90 336.9 79.5)">22uF/10V/X5R</text>
<text x="336.9" y="152.8" transform="rotate(90 336.9 152.8)">4.7uF/6.3V/X5R</text>
<text x="240.9" y="160.8" transform="rotate(90 240.9 160.8)">4.7uF/10V/X5R</text>
<text x="249.8" y="161.7" transform="rotate(90 249.8 161.7)">0.1uF/16V/X7R</text>
<text x="258.7" y="242.6" transform="rotate(90 258.7 242.6)">4.7uF/6.3V/X5R</text>
<text x="333.4" y="246.1" transform="rotate(90 333.4 246.1)">4.7uF/6.3V/X5R</text>
</g>
<g font-size="1.5">
<text x="325.4" y="79.3" transform="rotate(90 325.4 79.3)">0.1uF/16V/X7R</text>
<text x="251.8" y="145.1">New part</text>
</g>
</svg>
